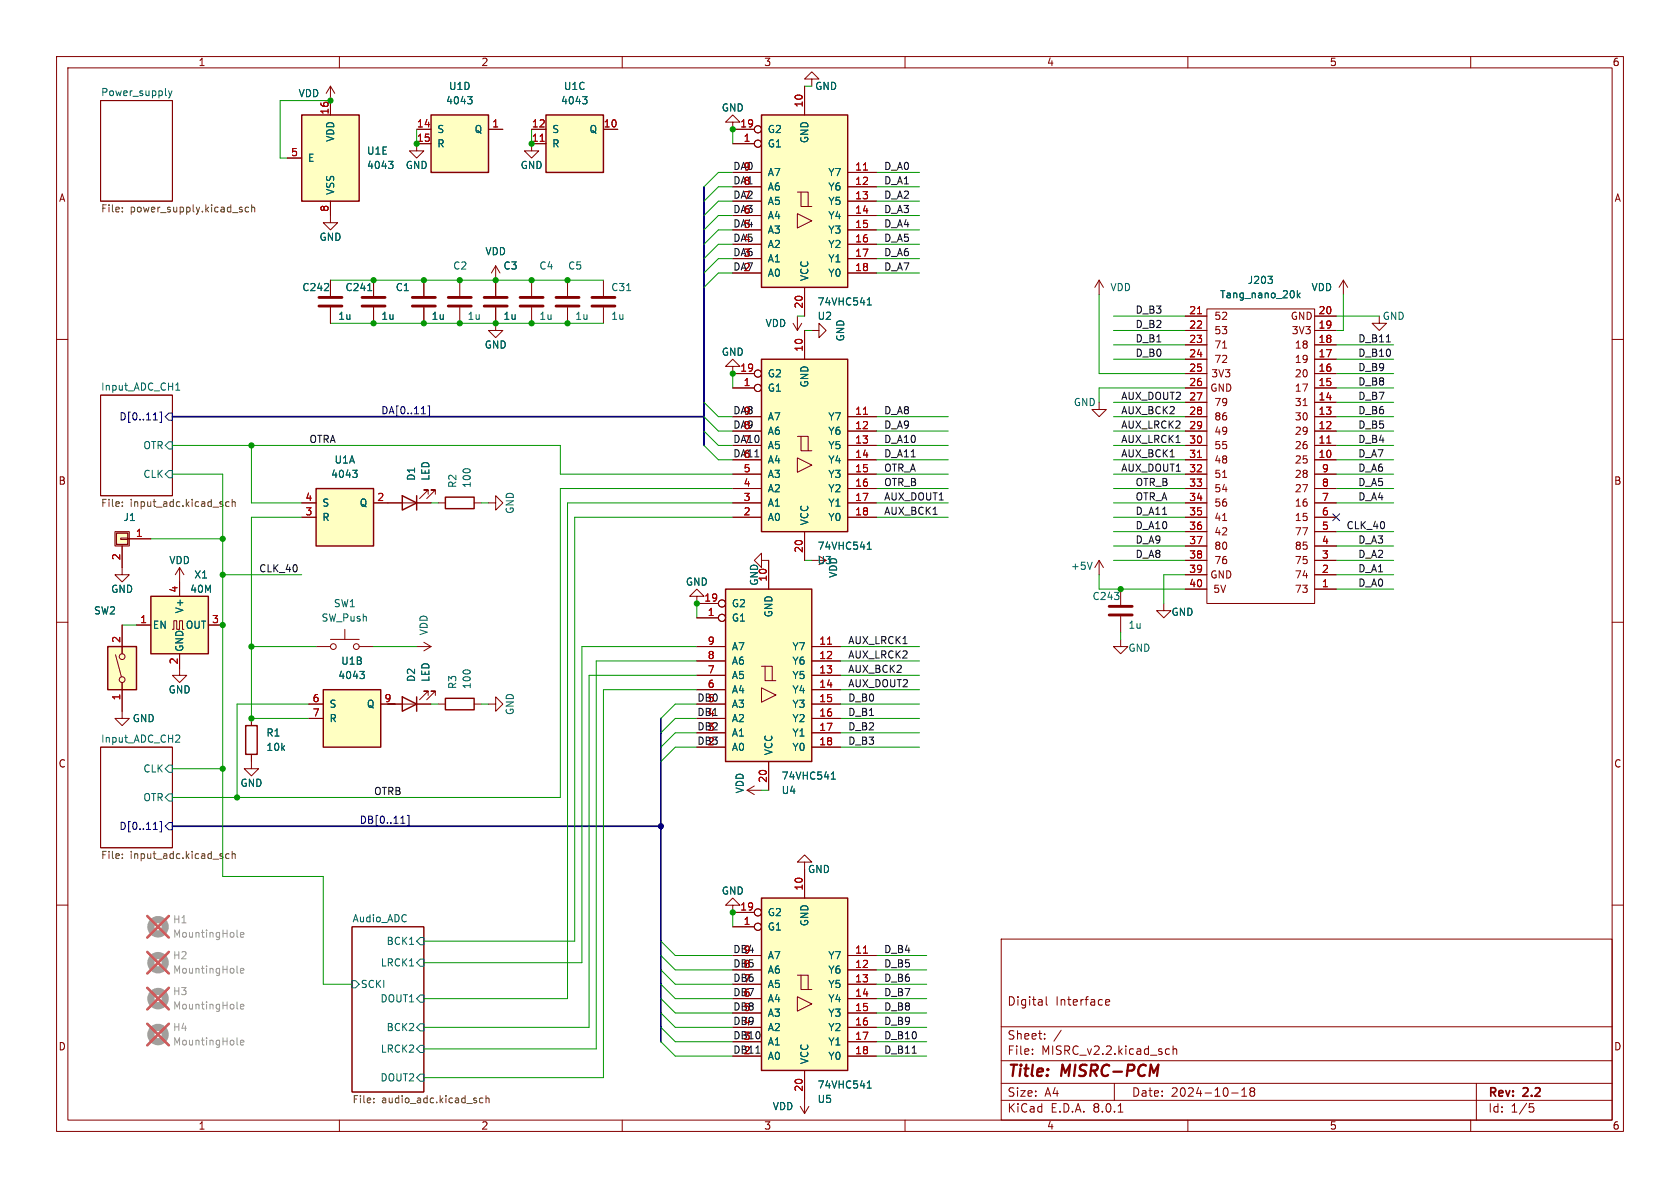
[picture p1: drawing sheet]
<svg xmlns="http://www.w3.org/2000/svg" width="297mm" height="210mm" viewBox="0 0 297 210" stroke-linecap="round" stroke-linejoin="round" font-family="sans-serif">
<g fill="none" stroke="#840000" stroke-width=".18">
<path d="M10 10h277v190h-277zM12 12h273v186h-273zM17.8 17.8h12.7v17.8h-12.7zM60 10v2M110 10v2M143.5 14h-1.3l1.3-1.3 1.3 1.3h-1.3v1.2M160 10v2M210 10v2M260 10v2M10 60h2M74.9 49.5v2.8M74.9 54.4v2.8"/>
<path d="M81.3 49.5v2.8M81.3 54.4v2.8M94 49.5v2.8M94 54.4v2.8M100.3 49.5v2.8M100.3 54.4v2.8M106.7 49.5v2.8M106.7 54.4v2.8M285 60h2M17.8 69.9h12.7v17.7h-12.7zM10 110h2M285 110h2"/>
<path d="M17.8 132.1h12.7v17.8h-12.7zM10 160h2M285 160h2M62.2 163.8h12.7v29.2h-12.7zM177 166h108v32h-108zM185 176.2v1.3l.2 .2M195.5 177.2l.7-.1-.1-.3-.4-.1-.2 .2v.7h.6M60 198v2M110 198v2M160 198v2M177 194.5h108M177 191.5h108"/>
<path d="M177 187.5h108M177 181.5h108M182.5 186.3v.1M182.5 185.5v.1M184.7 183.6v.1M184.7 182.8v.1M187.6 182.1l-1.3 2M197 191.5v3M197.7 196.6h.8M206.3 185.4l.4 .1M206.7 186.3l-.4 .1M207.4 185.5l.2-.1 .4 .1v.9"/>
<path d="M207.4 184.9v1.5M210 198v2M217.7 193.2h1.2M219.5 193.8h.9M219.5 192.7l.5-.4v1.5M221.2 192.9l-.2 .3v.3l.2 .3 .5-.1 .1-.2-.1-.4-.2-.2M221.2 192.9l-.2-.2 .2-.4 .5 .1 .1 .2-.3 .3M221.2 192.9h.3M260 198v2M261 191.5v6.5M270.4 195.1h.7M270.5 195.7h.4l.3 .3-.2 .5-.5 .1"/>
</g>
<g fill="none" stroke="#006464" stroke-width=".18">
<path d="M29.8 16.1l.3 .8M30.1 16.9l-.3 .4M30.4 16.1l-.3 .8M110.8 51.4h.7M29.8 78.1h.7v1.3h-.7l-.6-.7zM31.1 69h.7M31.2 68l.2-.3v1.3M29.2 83.8l.6-.6h.7v1.3h-.7zM29.8 135.3h.7v1.2h-.7l-.6-.6zM31.2 129.9l.5 .1 .1 .3-.8 .9h.8M29.8 140.3h.7v1.3h-.7l-.6-.6zM62.2 173.4h.7l.6 .6-.6 .6h-.7z"/>
<path d="M74.3 165.7h.6v1.3h-.6l-.6-.6zM74.3 169.5h.6v1.3h-.6l-.6-.6zM74.3 175.9h.6v1.3h-.6l-.6-.7zM74.3 181h.6v1.2h-.6l-.6-.6zM74.3 184.8h.6v1.3h-.6l-.6-.7zM74.3 189.9h.6v1.2h-.6l-.6-.6z"/>
</g>
<g fill="none" stroke="#725600" stroke-width=".18">
<path d="M21.6 37.3v.2M21.6 36.7v.1M42.7 37l.2 .2-.2 .3M42.7 36.6l.1 .1M43.9 36.7l-.3-.1-.3 .3 .2 .5h.4M44.5 36.7l.2-.1 .3 .1v.8M44.5 36.2v1.3M21.6 88.8v.1M21.6 89.4v.1M40.5 88.8l-.4-.1-.2 .2 .1 .6h.5M41 88.3v1.2M41 88.8l.2-.1 .3 .1 .1 .7"/>
<path d="M21.6 151v.1M21.6 151.6v.2M40.5 151l-.4-.1-.2 .3 .1 .5h.5M41 151l.2-.1 .3 .1 .1 .8M41 150.5v1.3M66.1 194.8v.1M66.1 194.2v.1M85.4 194.2l-.4-.1-.2 .2 .1 .6h.5M85.9 194.2l.2-.1 .3 .1 .1 .7M85.9 193.7v1.2"/>
</g>
<path d="M27.1 74.2h.7M28.3 72.8h.3v1.9h-.3M29.8 73h.7v1.3h-.7l-.6-.6zM27.1 146.6h.7M28.3 145.2h.3v1.9h-.3M29.8 145.4h.7v1.3h-.7l-.6-.6z" fill="none" stroke="#000084" stroke-width=".18"/>
<path d="M72.9 54.1h4.1M72.9 52.6h4.1M79.2 54.1h4.1M79.2 52.6h4.1M91.9 54.1h4.1M91.9 52.6h4.1M98.3 54.1h4.1M98.3 52.6h4.1M104.6 54.1h4.1M104.6 52.6h4.1" fill="none" stroke="#840000" stroke-width=".51"/>
<path d="M96.5 20.3h10.2v10.2h-10.2z" fill="#ffffc2"/>
<path d="M96.5 20.3h10.2v10.2h-10.2z" fill="none" stroke="#840000" stroke-width=".25"/>
<g fill="none" stroke="#840000" stroke-width=".18">
<path d="M58.4 15.2l-.7 1.3M58.4 15.2v2.6M58.4 15.2l.8 1.3M94 22.9h2.5M96.5 25.4h-2.5v1.3h1.2l-1.2 1.2-1.3-1.2h1.3M106.7 22.9h2.5M87.6 47v5.3M87.6 54.4v2.8M87.6 47l-.7 1.3M87.6 47l.8 1.3M129.5 64.8h-1.2l1.2-1.3 1.3 1.3h-1.3v1.2M198.1 113v1.3h-1.3l1.3 1.3 1.3-1.3h-1.3"/>
<path d="M205.7 106.7v1.3h-1.2l1.2 1.2 1.3-1.2h-1.3M142.2 152.4h-1.2l1.2-1.3 1.3 1.3h-1.3v1.3"/>
</g>
<path d="M95.5 25h.7" fill="none" stroke="#a90000" stroke-width=".18"/>
<path d="M103 17.1h.8l-.4 .5M103.5 17.6l.3 .2v.3l-.3 .3" fill="none" stroke="#006464" stroke-width=".18"/>
<path d="M85.6 54.1h4.1M85.6 52.6h4.1" fill="none" stroke="#840000" stroke-width=".51"/>
<path d="M76.2 20.3h10.2v10.2h-10.2z" fill="#ffffc2"/>
<path d="M76.2 20.3h10.2v10.2h-10.2z" fill="none" stroke="#840000" stroke-width=".25"/>
<path d="M73.7 22.9h2.5M73.7 25.4h2.5M86.4 22.9h2.5M134.6 99.1v1.2l-1.3-1.2 1.3-1.3v1.3h1.3" fill="none" stroke="#840000" stroke-width=".18"/>
<path d="M82.7 17.1h.8l-.5 .5M83.2 17.6l.3 .2v.3l-.3 .3" fill="none" stroke="#006464" stroke-width=".18"/>
<path d="M128.3 104.1h15.2v30.5h-15.2z" fill="#ffffc2"/>
<g fill="none" stroke="#840000" stroke-width=".18">
<path d="M58.4 38.1v1.3h1.3l-1.3 1.2-1.3-1.2h1.3M73.7 25.4v1.3h1.2l-1.2 1.2-1.3-1.2h1.3M58.4 49.5v2.8M58.4 54.4v2.8M66 49.5v2.8M66 54.4v2.8M135.9 99.1v5M143.5 99.1h2.5M123.2 105.4h-1.3l1.3-1.3 1.3 1.3h-1.3v1.3h3.8M123.2 109.2h3.8M123.2 114.3h5.1M123.2 116.8h5.1"/>
<path d="M123.2 119.4h5.1M134.6 117.8h1.9v2.5h.7M135.3 117.8v2.5h1.2M143.5 114.3h5.1M143.5 116.8h5.1M143.5 119.4h5.1M123.2 121.9h5.1M123.2 124.5h5.1M123.2 127h5.1M123.2 129.5h5.1M123.2 132.1h5.1M134.6 121.6l2.6 1.3-2.6 1.2z"/>
<path d="M135.9 134.6v5.1M143.5 121.9h5.1M143.5 124.5h5.1M143.5 127h5.1M143.5 129.5h5.1M143.5 132.1h5.1"/>
<circle cx="127.6" cy="106.7" r=".63"/>
<circle cx="127.6" cy="109.2" r=".63"/>
</g>
<path d="M128.3 104.1h15.2v30.5h-15.2z" fill="none" stroke="#840000" stroke-width=".25"/>
<path d="M146.3 113.9h.7" fill="none" stroke="#a90000" stroke-width=".18"/>
<path d="M65 51.4h.7M147 137.7h.7M147 136.8l.3-.3v1.2" fill="none" stroke="#006464" stroke-width=".18"/>
<path d="M56.4 54.1h4.1M56.4 52.6h4.1M64 54.1h4.1M64 52.6h4.1" fill="none" stroke="#840000" stroke-width=".51"/>
<path d="M53.3 20.3h10.2v15.3h-10.2z" fill="#ffffc2"/>
<path d="M53.3 20.3h10.2v15.3h-10.2zM71.1 87.6l2.6 1.3-2.6 1.3zM73.7 87.6v2.6M78.7 87.9h5.1v2h-5.1z" fill="none" stroke="#840000" stroke-width=".25"/>
<g fill="none" stroke="#840000" stroke-width=".18">
<path d="M58.4 17.8v2.5M50.8 27.9h2.5M58.4 35.6v2.5M209.5 58.4h3.9M209.5 55.9h3.9M213.4 54.6h19v52.1h-19zM232.4 58.4h3.8M232.4 55.9h3.8M209.5 78.7h3.9M209.5 76.2h3.9M209.5 73.7h3.9M209.5 71.1h3.9"/>
<path d="M209.5 68.6h3.9M209.5 66h3.9M209.5 63.5h3.9M209.5 61h3.9M216.1 61.5h.8M230.4 71.7h.7M232.4 78.7h3.8M232.4 76.2h3.8M232.4 73.7h3.8M232.4 71.1h3.8M232.4 68.6h3.8M232.4 66h3.8"/>
<path d="M232.4 63.5h3.8M232.4 61h3.8M68.6 88.9h7.6M75.7 87.4v-.8h-.8h.8l-1.5 1.5M77 87.4v-.8h-.8h.8l-1.6 1.5M77.5 88.9h1.2M83.8 88.9h1.3M86.4 88.9h1.2v-1.3l1.3 1.3-1.3 1.3v-1.3M209.5 81.3h3.9M209.5 99.1h3.9M209.5 83.8h3.9M209.5 86.4h3.9"/>
<path d="M209.5 88.9h3.9M209.5 91.4h3.9M209.5 94h3.9M209.5 96.5h3.9M216.1 92h.8M216.1 84.4h.8M232.4 81.3h3.8M232.4 99.1h3.8M232.4 83.8h3.8M232.4 86.4h3.8M232.4 88.9h3.8M232.4 91.4h3.8"/>
<path d="M232.4 94h3.8M232.4 96.5h3.8M73.7 114.3h2.5M74.9 113.5l1.3 .8M76.2 114.3l-1.3 .8M209.5 104.1h3.9M209.5 101.6h3.9M232.4 104.1h3.8M232.4 101.6h3.8M132.1 139.7h2.5M132.1 139.7l1.2 .8M133.3 138.9l-1.2 .8"/>
<path d="M129.5 160h-1.2l1.2-1.2 1.3 1.2h-1.3v1.3M141.5 195.6l.7 1.3M142.2 194.3v2.6M143 195.6l-.8 1.3"/>
</g>
<path d="M68.7 28.5h.8l-.4 .5M69.2 29l.3 .2v.3l-.3 .3M224.2 48.8h.7l-.4 .5M224.8 49.4l.1 .2-.1 .4M229.4 51.4v1.2M229.5 52.2l.3 .4M229.8 51.8l-.4 .5" fill="none" stroke="#006464" stroke-width=".18"/>
<path d="M211.7 55.5h.7M234.6 78.3h.7M211.7 80.9h.7" fill="none" stroke="#a90000" stroke-width=".18"/>
<g fill="none" stroke="#a1a1a1" stroke-width="1.3">
<circle cx="27.9" cy="170.2" r="1.27"/>
<circle cx="27.9" cy="182.9" r="1.27"/>
</g>
<path d="M41.9 171.8l.2 .2M42.5 171.6l.6-.1-.1-.3h-.3l-.2 .2 .1 .6h.4M41.9 184.5l.2 .2M42.5 184.3l.6-.1-.1-.3h-.3l-.2 .2 .1 .6h.4" fill="none" stroke="#989898" stroke-width=".18"/>
<path d="M26 168.3l3.8 3.8M29.8 168.3l-3.8 3.8M26 181l3.8 3.8M29.8 181l-3.8 3.8" fill="none" stroke="#e75356" stroke-width=".46"/>
<path d="M134.6 158.8h15.3v30.4h-15.3z" fill="#ffffc2"/>
<g fill="none" stroke="#840000" stroke-width=".18">
<path d="M21.6 125.7v1.3h1.3l-1.3 1.3-1.3-1.3h1.3M44.4 133.4v2.5h1.3l-1.3 1.3-1.2-1.3h1.2M44.4 127v1.3M142.2 153.7v5.1M129.5 163.8h3.8M129.5 168.9h5.1M129.5 171.5h5.1M129.5 174h5.1M129.5 176.5h5.1M129.5 179.1h5.1M129.5 161.3h3.8M141 172.4h1.9v2.5h.6"/>
<path d="M141 176.2l2.5 1.3-2.5 1.2zM141.6 172.4v2.5h1.3M149.9 168.9h5M149.9 171.5h5M149.9 174h5M149.9 176.5h5M149.9 179.1h5M129.5 181.6h5.1M129.5 184.2h5.1M129.5 186.7h5.1M142.2 189.2v5.1M149.9 181.6h5"/>
<path d="M149.9 184.2h5M149.9 186.7h5"/>
<circle cx="134" cy="161.3" r=".63"/>
<circle cx="134" cy="163.8" r=".63"/>
</g>
<path d="M43.4 128.3h2.1v5.1h-2.1zM134.6 158.8h15.3v30.4h-15.3z" fill="none" stroke="#840000" stroke-width=".25"/>
<path d="M152.6 168.5h.8" fill="none" stroke="#a90000" stroke-width=".18"/>
<path d="M153.3 192.3h.7M153.3 191.4l.4-.3v1.2" fill="none" stroke="#006464" stroke-width=".18"/>
<path d="M134.6 63.5h15.3v30.5h-15.3z" fill="#ffffc2"/>
<g fill="none" stroke="#840000" stroke-width=".18">
<path d="M142.2 58.4v5.1M243.8 55.9v1.3h1.3l-1.3 1.2-1.2-1.2h1.2M129.5 68.6h3.8M129.5 73.7h5.1M129.5 76.2h5.1M129.5 78.7h5.1M129.5 66h3.8M141 77.1h1.9v2.6h.6M141.6 77.1v2.6h1.3M149.9 73.7h5M149.9 76.2h5M149.9 78.7h5"/>
<path d="M129.5 81.3h5.1M129.5 83.8h5.1M129.5 86.4h5.1M129.5 88.9h5.1M129.5 91.4h5.1M141 80.9l2.5 1.3-2.5 1.3zM142.2 94v5.1M149.9 81.3h5M149.9 83.8h5M149.9 86.4h5M149.9 88.9h5M149.9 91.4h5"/>
<circle cx="134" cy="68.6" r=".63"/>
<circle cx="134" cy="66" r=".63"/>
</g>
<path d="M134.6 63.5h15.3v30.5h-15.3z" fill="none" stroke="#840000" stroke-width=".25"/>
<path d="M152.6 73.2h.8" fill="none" stroke="#a90000" stroke-width=".18"/>
<path d="M153.3 97.1h.7M153.3 96.2l.4-.4v1.3" fill="none" stroke="#006464" stroke-width=".18"/>
<path d="M20.6 94.2h2v2.1h-2z" fill="#ffffc2"/>
<path d="M20.3 94h2.6v2.5h-2.6zM21.3 95.1h1.3v.3h-1.3zM21.6 96.5v3.8M22.6 95.3h4.1" fill="none" stroke="#840000" stroke-width=".18"/>
<path d="M20.6 94.2h2v2.1h-2z" fill="none" stroke="#840000" stroke-width=".25"/>
<path d="M134.6 20.3h15.3v30.5h-15.3z" fill="#ffffc2"/>
<g fill="none" stroke="#840000" stroke-width=".18">
<path d="M142.2 15.2v5.1M129.5 25.4h3.8M129.5 30.5h5.1M129.5 33h5.1M129.5 35.6h5.1M129.5 38.1h5.1M129.5 22.9h3.8M141 34h1.9v2.5h.6M141 37.8l2.5 1.2-2.5 1.3zM141.6 34v2.5h1.3M149.9 30.5h5M149.9 33h5"/>
<path d="M149.9 35.6h5M149.9 38.1h5M129.5 40.6h5.1M129.5 43.2h5.1M129.5 45.7h5.1M129.5 48.3h5.1M142.2 50.8v5.1M149.9 40.6h5M149.9 43.2h5M149.9 45.7h5M149.9 48.3h5"/>
<circle cx="134" cy="22.9" r=".63"/>
<circle cx="134" cy="25.4" r=".63"/>
</g>
<path d="M134.6 20.3h15.3v30.5h-15.3z" fill="none" stroke="#840000" stroke-width=".25"/>
<path d="M152.6 30.1h.8" fill="none" stroke="#a90000" stroke-width=".18"/>
<path d="M153.3 53.9h.7M153.3 53l.4-.4v1.3" fill="none" stroke="#006464" stroke-width=".18"/>
<path d="M57.1 121.9h10.2v10.2h-10.2z" fill="#ffffc2"/>
<path d="M57.1 121.9h10.2v10.2h-10.2z" fill="none" stroke="#840000" stroke-width=".25"/>
<g fill="none" stroke="#840000" stroke-width=".18">
<path d="M140.2 57.2l.8 1.2M141 55.9v2.5M141.7 57.2l-.7 1.2M55.9 114.3h2.5M58.4 113h5.1M61 111.3v1.7M63.5 114.3h2.5M54.6 124.5h2.5M54.6 127h2.5M67.3 124.5h2.5"/>
<circle cx="58.9" cy="114.3" r=".51"/>
<circle cx="63" cy="114.3" r=".51"/>
</g>
<path d="M63.6 118.7h.8l-.4 .5M64.2 119.2l.2 .2v.3l-.2 .3" fill="none" stroke="#006464" stroke-width=".18"/>
<path d="M26.7 105.4h10.1v10.2h-10.1z" fill="#ffffc2"/>
<path d="M26.7 105.4h10.1v10.2h-10.1z" fill="none" stroke="#840000" stroke-width=".25"/>
<path d="M21.6 100.3v1.3h1.3l-1.3 1.3-1.3-1.3h1.3M24.1 110.5h2.6M30.5 111.3h.2v-1.6h.5v1.6h.5v-1.6h.6v1.6h.2M31.7 115.6v3.8h1.3l-1.3 1.3-1.2-1.3h1.2M31.7 100.3v5.1M31.7 100.3l-.7 1.3M31.7 100.3l.8 1.3M36.8 110.5h2.6" fill="none" stroke="#840000" stroke-width=".18"/>
<path d="M19 114.3h5.1v7.6h-5.1z" fill="#ffffc2"/>
<g fill="none" stroke="#840000" stroke-width=".18">
<path d="M129.5 21.6h-1.2l1.2-1.3 1.3 1.3h-1.3v1.3M194.3 49.5l.8 1.3M194.3 49.5v2.6M194.3 49.5l-.8 1.3M20.4 115.7l1.1 3.9M21.6 110.5v5.1M21.6 120.7v5"/>
<circle cx="21.6" cy="116.1" r=".51"/>
<circle cx="21.6" cy="120.1" r=".51"/>
</g>
<path d="M19 114.3h5.1v7.6h-5.1z" fill="none" stroke="#840000" stroke-width=".25"/>
<path d="M55.9 86.4h10.1v10.1h-10.1z" fill="#ffffc2"/>
<path d="M55.9 86.4h10.1v10.1h-10.1zM71.1 123.2l2.6 1.3-2.6 1.2zM73.7 123.2v2.5M78.7 123.4h5.1v2.1h-5.1z" fill="none" stroke="#840000" stroke-width=".25"/>
<g fill="none" stroke="#840000" stroke-width=".18">
<path d="M58.4 17.8v2.5M142.2 15.2v5.1M50.8 27.9h2.5M58.4 35.6v2.5M73.7 22.9h2.5M73.7 25.4h2.5M86.4 22.9h2.5M94 22.9h2.5M94 25.4h2.5M106.7 22.9h2.5M129.5 22.9h3.8M129.5 25.4h3.8"/>
<path d="M129.5 30.5h5.1M129.5 33h5.1M129.5 35.6h5.1M129.5 38.1h5.1M149.9 30.5h5M149.9 33h5M149.9 35.6h5M149.9 38.1h5M58.4 49.5v2.8M58.4 54.4v2.8M66 49.5v2.8M66 54.4v2.8"/>
<path d="M74.9 49.5v2.8M74.9 54.4v2.8M87.6 54.4v4h1.3l-1.3 1.3-1.2-1.3h1.2M87.6 49.5v2.8M129.5 40.6h5.1M129.5 43.2h5.1M129.5 45.7h5.1M129.5 48.3h5.1M142.2 50.8v5.1M142.2 58.4v5.1M143.5 58.4h1.3v1.3l1.2-1.3-1.2-1.2v1.2M149.9 40.6h5"/>
<path d="M149.9 43.2h5M149.9 45.7h5M149.9 48.3h5M209.5 58.4h3.9M209.5 55.9h3.9M232.4 58.4h3.8M232.4 55.9h3.8M237.5 49.5l-.8 1.3M237.5 49.5v2.6M237.5 49.5l.8 1.3M129.5 78.7h5.1M129.5 76.2h5.1"/>
<path d="M129.5 73.7h5.1M129.5 68.6h3.8M129.5 66h3.8M149.9 78.7h5M149.9 76.2h5M149.9 73.7h5M194.3 71.1v1.3h-1.3l1.3 1.3 1.3-1.3h-1.3M209.5 78.7h3.9M209.5 76.2h3.9M209.5 73.7h3.9M209.5 71.1h3.9M209.5 68.6h3.9"/>
<path d="M209.5 66h3.9M209.5 63.5h3.9M209.5 61h3.9M232.4 78.7h3.8M232.4 76.2h3.8M232.4 73.7h3.8M232.4 71.1h3.8M232.4 68.6h3.8M232.4 66h3.8M232.4 63.5h3.8M232.4 61h3.8M21.6 96.5v3.8"/>
<path d="M22.6 95.3h4.1M53.3 88.9h2.6M53.3 91.4h2.6M66 88.9h5.1M73.7 88.9h2.5M129.5 88.9h5.1M129.5 91.4h5.1M129.5 81.3h5.1M129.5 83.8h5.1M129.5 86.4h5.1M135.9 99.1v5M142.2 94v5.1"/>
<path d="M149.9 88.9h5M149.9 91.4h5M149.9 81.3h5M149.9 83.8h5M149.9 86.4h5M194.3 99.1l-.8 1.2M194.3 99.1v2.5M194.3 99.1l.8 1.2M209.5 88.9h3.9M209.5 91.4h3.9M209.5 81.3h3.9M209.5 99.1h3.9"/>
<path d="M209.5 83.8h3.9M209.5 86.4h3.9M209.5 94h3.9M209.5 96.5h3.9M232.4 88.9h3.8M232.4 91.4h3.8M232.4 81.3h3.8M232.4 99.1h3.8M232.4 83.8h3.8M232.4 86.4h3.8M232.4 94h3.8M232.4 96.5h3.8"/>
<path d="M21.6 110.5v5.1M24.1 110.5h2.6M31.7 102.9v2.5M31.7 115.6v2.5M36.8 110.5h2.6M123.2 109.2h3.8M123.2 114.3h5.1M123.2 116.8h5.1M123.2 119.4h5.1M123.2 106.7h3.8M143.5 114.3h5.1M143.5 116.8h5.1"/>
<path d="M143.5 119.4h5.1M198.1 104.1v2.8M198.1 109v2.8M209.5 104.1h3.9M209.5 101.6h3.9M232.4 104.1h3.8M232.4 101.6h3.8M21.6 120.7v5M44.4 127v1.3M44.4 133.4v1.2M54.6 124.5h2.5M54.6 127h2.5"/>
<path d="M67.3 124.5h8.9M75.7 122.9v-.7h-.8h.8l-1.5 1.5M77 122.9v-.7h-.8h.8l-1.6 1.5M77.5 124.5h1.2M83.8 124.5h1.3M86.4 124.5h1.2v-1.3l1.3 1.3-1.3 1.2v-1.2M123.2 124.5h5.1M123.2 127h5.1M123.2 121.9h5.1M123.2 129.5h5.1M123.2 132.1h5.1M135.9 134.6v5.1"/>
<path d="M143.5 124.5h5.1M143.5 127h5.1M143.5 121.9h5.1M143.5 129.5h5.1M143.5 132.1h5.1M142.2 153.7v5.1M129.5 163.8h3.8M129.5 168.9h5.1M129.5 171.5h5.1M129.5 174h5.1M129.5 176.5h5.1M129.5 179.1h5.1"/>
<path d="M129.5 161.3h3.8M149.9 168.9h5M149.9 171.5h5M149.9 174h5M149.9 176.5h5M149.9 179.1h5M129.5 181.6h5.1M129.5 184.2h5.1M129.5 186.7h5.1M142.2 189.2v5.1M149.9 181.6h5M149.9 184.2h5"/>
<path d="M149.9 186.7h5"/>
<circle cx="134" cy="22.9" r=".63"/>
<circle cx="134" cy="25.4" r=".63"/>
<circle cx="134" cy="68.6" r=".63"/>
<circle cx="134" cy="66" r=".63"/>
<circle cx="127.6" cy="106.7" r=".63"/>
<circle cx="127.6" cy="109.2" r=".63"/>
<circle cx="134" cy="161.3" r=".63"/>
<circle cx="134" cy="163.8" r=".63"/>
</g>
<g fill="none" stroke="#006464" stroke-width=".18">
<path d="M82.7 17.1h.8l-.5 .5M83.2 17.6l.3 .2v.3l-.3 .3M103 17.1h.8l-.4 .5M103.5 17.6l.3 .2v.3l-.3 .3M68.7 28.5h.8l-.4 .5M69.2 29l.3 .2v.3l-.3 .3M65 51.4h.7M153.3 53l.4-.4v1.3M153.3 53.9h.7M224.2 48.8h.7l-.4 .5M224.8 49.4l.1 .2-.1 .4M229.4 51.4v1.2"/>
<path d="M229.5 52.2l.3 .4M229.8 51.8l-.4 .5M62.4 83.1h.7l-.4 .5M62.9 83.6l.2 .3v.3l-.2 .2M153.3 96.2l.4-.4v1.3M153.3 97.1h.7M193.1 99.4l-.4 1.3M63.6 118.7h.8l-.4 .5M64.2 119.2l.2 .2v.3l-.2 .3M147 137.7h.7M147 136.8l.3-.3v1.2M153.3 192.3h.7"/>
<path d="M153.3 191.4l.4-.3v1.2"/>
</g>
<g fill="none" stroke="#a1a1a1" stroke-width="1.3">
<circle cx="27.9" cy="163.8" r="1.27"/>
<circle cx="27.9" cy="176.5" r="1.27"/>
</g>
<path d="M41.9 165.5l.2 .2M41.9 178.2l.2 .2M42.5 165.3l.6-.2-.1-.2-.3-.1-.2 .2 .1 .6h.4M42.5 178l.6-.2-.1-.2-.3-.1-.2 .2 .1 .6h.4" fill="none" stroke="#989898" stroke-width=".18"/>
<path d="M26 161.9l3.8 3.8M26 174.6l3.8 3.8M29.8 161.9l-3.8 3.8M29.8 174.6l-3.8 3.8" fill="none" stroke="#e75356" stroke-width=".46"/>
<path d="M196.1 108.7h4.1M196.1 107.2h4.1" fill="none" stroke="#840000" stroke-width=".51"/>
<path d="M245.1 60.4h.7M133.6 186.2h.8M161.3 186.2h.7" fill="none" stroke="#0f0f0f" stroke-width=".18"/>
<path d="M74.5 73.1h.7M75.6 71.8h.3v1.8h-.3M235.6 90.8l1.2 1.2M236.8 90.8l-1.2 1.2M70.9 145.5h.7M72 144.1h.3v1.9h-.3" fill="none" stroke="#000084" stroke-width=".18"/>
<path d="M124.5 33v45.7M30.5 73.7h94M116.8 127v57.2M30.5 146.1h86.3" fill="none" stroke="#000084" stroke-width=".3"/>
<g fill="none" stroke="#009600" stroke-width=".18">
<path d="M58.4 17.8h-8.9v10.1h1.3M142.2 15.2h1.3M73.7 22.9v2.5M94 22.9v2.5M129.5 30.5h-2.5l-2.5 2.5M129.5 35.6h-2.5l-2.5 2.5M129.5 22.9v2.5M129.5 38.1h-2.5l-2.5 2.5M129.5 33h-2.5l-2.5 2.6M154.9 30.5h7.7M154.9 35.6h7.7M154.9 38.1h7.7"/>
<path d="M154.9 33h7.7M58.4 49.5h48.3M58.4 57.2h48.3M129.5 40.6h-2.5l-2.5 2.6M129.5 43.2h-2.5l-2.5 2.5M129.5 45.7h-2.5l-2.5 2.6M129.5 48.3h-2.5l-2.5 2.5M141 55.9h1.2M142.2 58.4h1.3M154.9 40.6h7.7M154.9 43.2h7.7M154.9 45.7h7.7"/>
<path d="M154.9 48.3h7.7M194.3 52.1v13.9h15.2M196.8 55.9h12.7M196.8 58.4h12.7M236.2 55.9h7.6M237.5 52.1v6.3h-1.3M30.5 78.7h68.6v5.1h30.4M44.4 78.7v10.2h8.9M124.5 78.7l2.5 2.6h2.5M124.5 71.1l2.5 2.6h2.5M124.5 73.7l2.5 2.5h2.5M124.5 76.2l2.5 2.5h2.5"/>
<path d="M129.5 66v2.6M154.9 73.7h12.7M154.9 76.2h12.7M154.9 78.7h12.7M196.8 71.1h12.7M196.8 73.7h12.7M196.8 76.2h12.7M196.8 61h12.7M196.8 78.7h12.7M196.8 63.5h12.7M209.5 68.6h-15.2v2.5M236.2 71.1h10.2"/>
<path d="M236.2 68.6h10.2M236.2 73.7h10.2M236.2 76.2h10.2M236.2 61h10.2M236.2 78.7h10.2M236.2 63.5h10.2M236.2 66h10.2M26.7 95.3h12.7M30.5 83.8h8.9v71.1h17.7v19.1h5.1M53.3 91.4h-8.9v35.6h10.2M76.2 88.9h1.3M85.1 88.9h1.3"/>
<path d="M129.5 86.4h-30.4v54.6h-68.6M129.5 88.9h-29.2v87.6h-25.4M129.5 91.4h-27.9v75h-26.7M142.2 99.1h1.3M154.9 81.3h12.7M154.9 88.9h12.7M154.9 83.8h12.7M154.9 86.4h12.7M154.9 91.4h12.7M196.8 81.3h12.7M196.8 88.9h12.7M196.8 83.8h12.7"/>
<path d="M196.8 86.4h12.7M196.8 99.1h12.7M196.8 91.4h12.7M196.8 94h12.7M196.8 96.5h12.7M236.2 81.3h10.2M236.2 88.9h10.2M236.2 83.8h10.2M236.2 86.4h10.2M236.2 99.1h10.2M236.2 94h10.2M236.2 96.5h10.2"/>
<path d="M21.6 110.5h2.5M39.4 101.6h13.9M44.4 114.3h11.5M66 114.3h7.7M123.2 116.8h-17.8v68.6h-30.5M123.2 114.3h-20.3v55.9h-28M123.2 119.4h-19.1v62.2h-29.2M123.2 106.7v2.5M148.6 114.3h14M148.6 119.4h14M148.6 116.8h14M194.3 101.6v2.5h15.2"/>
<path d="M198.1 111.8v1.2M209.5 101.6h-3.8v5.1M236.2 104.1h10.2M236.2 101.6h10.2M30.5 135.9h8.9M54.6 124.5h-12.7v16.5M68.6 124.5h1.2M76.2 124.5h1.3M85.1 124.5h1.3M123.2 124.5h-3.8l-2.6 2.5M123.2 121.9h-16.5v68.6h-31.8M123.2 127h-3.8l-2.6 2.5"/>
<path d="M123.2 129.5h-3.8l-2.6 2.6M123.2 132.1h-3.8l-2.6 2.5M134.6 139.7h1.3M148.6 124.5h14M148.6 121.9h14M148.6 127h14M148.6 129.5h14M148.6 132.1h14M116.8 171.5l2.6 2.5h10.1M116.8 174l2.6 2.5h10.1M116.8 179.1l2.6 2.5h10.1M116.8 176.5l2.6 2.6h10.1"/>
<path d="M116.8 166.4l2.6 2.5h10.1M116.8 168.9l2.6 2.6h10.1M129.5 161.3v2.5M154.9 174h8.9M154.9 176.5h8.9M154.9 179.1h8.9M154.9 168.9h8.9M154.9 171.5h8.9M116.8 181.6l2.6 2.6h10.1M116.8 184.2l2.6 2.5h10.1M154.9 181.6h8.9M154.9 184.2h8.9"/>
<path d="M154.9 186.7h8.9"/>
</g>
<path d="M95.5 25h.7M152.6 30.1h.8M211.7 55.5h.7M152.6 73.2h.8M234.6 78.3h.7M211.7 80.9h.7M146.3 113.9h.7M152.6 168.5h.8" fill="none" stroke="#a90000" stroke-width=".18"/>
<g fill="#009600" stroke="#009600" stroke-width=".18">
<circle cx="74.9" cy="49.5" r=".46"/>
<circle cx="81.3" cy="49.5" r=".46"/>
<circle cx="100.3" cy="49.5" r=".46"/>
<circle cx="58.4" cy="17.8" r=".46"/>
<circle cx="94" cy="49.5" r=".46"/>
<circle cx="94" cy="25.4" r=".46"/>
<circle cx="66" cy="49.5" r=".46"/>
<circle cx="73.7" cy="25.4" r=".46"/>
<circle cx="87.6" cy="49.5" r=".46"/>
<circle cx="44.4" cy="127" r=".46"/>
<circle cx="39.4" cy="135.9" r=".46"/>
<circle cx="41.9" cy="141" r=".46"/>
<circle cx="39.4" cy="110.5" r=".46"/>
<circle cx="44.4" cy="114.3" r=".46"/>
<circle cx="39.4" cy="95.3" r=".46"/>
<circle cx="39.4" cy="101.6" r=".46"/>
<circle cx="100.3" cy="57.2" r=".46"/>
<circle cx="94" cy="57.2" r=".46"/>
<circle cx="44.4" cy="78.7" r=".46"/>
<circle cx="87.6" cy="57.2" r=".46"/>
<circle cx="74.9" cy="57.2" r=".46"/>
<circle cx="66" cy="57.2" r=".46"/>
<circle cx="81.3" cy="57.2" r=".46"/>
<circle cx="129.5" cy="22.9" r=".46"/>
<circle cx="129.5" cy="161.3" r=".46"/>
<circle cx="198.1" cy="104.1" r=".46"/>
<circle cx="123.2" cy="106.7" r=".46"/>
<circle cx="129.5" cy="66" r=".46"/>
</g>
<circle cx="116.8" cy="146.1" r=".46" fill="#000084" stroke="#000084" stroke-width=".18"/>
<g font-size="2.8" fill="#840000">
<text x="178" y="190.9">Title:</text>
<text x="187.7" y="190.9">MISRC-PCM</text>
</g>
<g font-size="2.1" fill="#840000">
<text x="178" y="178">Digital</text>
<text x="186.6" y="178">Interface</text>
<text x="178" y="184">Sheet:</text>
<text x="178" y="186.7">File:</text>
<text x="184.1" y="186.7">MISRC_v2.2.kicad_sch</text>
<text x="178" y="196.9">KiCad</text>
<text x="178" y="194.1">Size:</text>
<text x="184.7" y="194.1">A4</text>
<text x="185.7" y="196.9">E.D.A.</text>
<text x="193.3" y="196.9">8.0.1</text>
<text x="200" y="194.1">Date:</text>
<text x="207" y="194.1">2024-10-18</text>
<text x="263" y="194.3">Rev:</text>
<text x="263" y="196.9">Id:</text>
<text x="267.1" y="196.9">1/5</text>
<text x="269.4" y="194.3">2.2</text>
</g>
<g font-size="1.8" fill="#840000">
<text x="35" y="11.9">1</text>
<text x="85" y="11.9">2</text>
<text x="135" y="11.9">3</text>
<text x="185" y="11.9">4</text>
<text x="235" y="11.9">5</text>
<text x="285" y="11.9">6</text>
<text x="10.3" y="35.9">A</text>
<text x="285.3" y="35.9">A</text>
<text x="214.6" y="56.8">52</text>
<text x="214.6" y="59.3">53</text>
<text x="228.1" y="56.8">GND</text>
<text x="228.3" y="59.3">3V3</text>
<text x="214.6" y="61.8">71</text>
<text x="214.6" y="64.4">72</text>
<text x="228.8" y="61.8">18</text>
<text x="228.8" y="64.4">19</text>
<text x="213.9" y="69.5">GND</text>
<text x="214" y="66.9">3V3</text>
<text x="214.6" y="72">79</text>
<text x="228.8" y="69.5">17</text>
<text x="228.8" y="66.9">20</text>
<text x="228.8" y="72">31</text>
<text x="214.6" y="77.1">49</text>
<text x="214.6" y="74.5">86</text>
<text x="228.8" y="77.1">29</text>
<text x="228.8" y="74.5">30</text>
<text x="214.6" y="82.2">48</text>
<text x="214.6" y="79.6">55</text>
<text x="228.8" y="82.2">25</text>
<text x="228.8" y="79.6">26</text>
<text x="10.3" y="85.9">B</text>
<text x="214.6" y="84.7">51</text>
<text x="214.6" y="87.2">54</text>
<text x="214.6" y="89.8">56</text>
<text x="228.8" y="89.8">16</text>
<text x="228.8" y="87.2">27</text>
<text x="228.8" y="84.7">28</text>
<text x="285.3" y="85.9">B</text>
<text x="214.6" y="92.3">41</text>
<text x="214.6" y="94.9">42</text>
<text x="228.8" y="92.3">15</text>
<text x="228.8" y="94.9">77</text>
<text x="214.6" y="99.9">76</text>
<text x="214.6" y="97.4">80</text>
<text x="228.8" y="99.9">75</text>
<text x="228.8" y="97.4">85</text>
<text x="213.9" y="102.5">GND</text>
<text x="214.4" y="105">5V</text>
<text x="228.8" y="105">73</text>
<text x="228.8" y="102.5">74</text>
<text x="10.3" y="135.9">C</text>
<text x="285.3" y="135.9">C</text>
<text x="10.3" y="185.9">D</text>
<text x="285.3" y="185.9">D</text>
<text x="35" y="199.9">1</text>
<text x="85" y="199.9">2</text>
<text x="135" y="199.9">3</text>
<text x="185" y="199.9">4</text>
<text x="235" y="199.9">5</text>
<text x="285" y="199.9">6</text>
</g>
<g font-size="1.8" fill="#006464">
<text x="17.8" y="17.1">Power_supply</text>
<text x="52.7" y="17.4">VDD</text>
<text x="79.3" y="16.1">U1D</text>
<text x="99.6" y="16.1">U1C</text>
<text x="144" y="16.1">GND</text>
<text x="77.2" y="23.7">S</text>
<text x="78.8" y="18.6">4043</text>
<text x="83.8" y="23.7">Q</text>
<text x="97.5" y="23.7">S</text>
<text x="99.1" y="18.6">4043</text>
<text x="104.1" y="23.7">Q</text>
<text x="127.5" y="19.9">GND</text>
<text x="135.6" y="23.7">G2</text>
<text x="54.4" y="28.8">E</text>
<text x="59.3" y="25.2" transform="rotate(-90 59.3 25.2)">VDD</text>
<text x="64.8" y="27.5">U1E</text>
<text x="77.2" y="26.3">R</text>
<text x="97.5" y="26.3">R</text>
<text x="135.6" y="26.3">G1</text>
<text x="143.1" y="25.4" transform="rotate(-90 143.1 25.4)">GND</text>
<text x="59.3" y="34.5" transform="rotate(-90 59.3 34.5)">VSS</text>
<text x="64.8" y="30.1">4043</text>
<text x="71.6" y="30.1">GND</text>
<text x="91.9" y="30.1">GND</text>
<text x="135.6" y="33.9">A6</text>
<text x="135.6" y="31.3">A7</text>
<text x="146.3" y="31.3">Y7</text>
<text x="146.3" y="33.9">Y6</text>
<text x="135.6" y="41.5">A3</text>
<text x="135.6" y="39">A4</text>
<text x="135.6" y="36.4">A5</text>
<text x="146.3" y="36.4">Y5</text>
<text x="146.3" y="39">Y4</text>
<text x="146.3" y="41.5">Y3</text>
<text x="56.4" y="42.8">GND</text>
<text x="80" y="47.9">C2</text>
<text x="85.7" y="45.3">VDD</text>
<text x="88.9" y="47.9">C3</text>
<text x="95.3" y="47.9">C4</text>
<text x="100.3" y="47.9">C5</text>
<text x="135.6" y="46.6">A1</text>
<text x="135.6" y="44">A2</text>
<text x="146.3" y="44">Y2</text>
<text x="146.3" y="46.6">Y1</text>
<text x="53.3" y="51.7">C242</text>
<text x="61" y="51.7">C241</text>
<text x="69.9" y="51.7">C1</text>
<text x="108" y="51.7">C31</text>
<text x="135.6" y="49.1">A0</text>
<text x="143.1" y="49.8" transform="rotate(-90 143.1 49.8)">VCC</text>
<text x="146.3" y="49.1">Y0</text>
<text x="196.2" y="51.7">VDD</text>
<text x="215.6" y="52.9">Tang_nano_20k</text>
<text x="220.5" y="50.4">J203</text>
<text x="231.8" y="51.7">VDD</text>
<text x="59.7" y="56.7">1u</text>
<text x="67.3" y="56.7">1u</text>
<text x="76.2" y="56.7">1u</text>
<text x="82.6" y="56.7">1u</text>
<text x="88.9" y="56.7">1u</text>
<text x="95.3" y="56.7">1u</text>
<text x="101.6" y="56.7">1u</text>
<text x="108" y="56.7">1u</text>
<text x="135.2" y="58">VDD</text>
<text x="144.4" y="56.7">U2</text>
<text x="144.4" y="54.2">74VHC541</text>
<text x="244.3" y="56.7">GND</text>
<text x="85.6" y="61.8">GND</text>
<text x="127.5" y="63.1">GND</text>
<text x="149.5" y="60.5" transform="rotate(-90 149.5 60.5)">GND</text>
<text x="17.8" y="69.1">Input_ADC_CH1</text>
<text x="135.6" y="69.4">G1</text>
<text x="135.6" y="66.9">G2</text>
<text x="143.1" y="68.6" transform="rotate(-90 143.1 68.6)">GND</text>
<text x="189.7" y="72">GND</text>
<text x="135.6" y="77.1">A6</text>
<text x="135.6" y="74.5">A7</text>
<text x="146.3" y="74.5">Y7</text>
<text x="146.3" y="77.1">Y6</text>
<text x="25.2" y="79.6">OTR</text>
<text x="59" y="82.1">U1A</text>
<text x="135.6" y="82.1">A4</text>
<text x="135.6" y="79.6">A5</text>
<text x="146.3" y="79.6">Y5</text>
<text x="146.3" y="82.1">Y4</text>
<text x="25.2" y="84.7">CLK</text>
<text x="56.9" y="89.8">S</text>
<text x="58.4" y="84.7">4043</text>
<text x="63.5" y="89.8">Q</text>
<text x="73.6" y="85.1" transform="rotate(-90 73.6 85.1)">D1</text>
<text x="76.1" y="85.1" transform="rotate(-90 76.1 85.1)">LED</text>
<text x="80.9" y="86.4" transform="rotate(-90 80.9 86.4)">R2</text>
<text x="83.4" y="86.4" transform="rotate(-90 83.4 86.4)">100</text>
<text x="135.6" y="89.8">A1</text>
<text x="135.6" y="87.2">A2</text>
<text x="135.6" y="84.7">A3</text>
<text x="146.3" y="84.7">Y3</text>
<text x="146.3" y="87.2">Y2</text>
<text x="146.3" y="89.8">Y1</text>
<text x="21.7" y="92.3">J1</text>
<text x="56.9" y="92.3">R</text>
<text x="91" y="90.9" transform="rotate(-90 91 90.9)">GND</text>
<text x="135.6" y="92.3">A0</text>
<text x="143.1" y="93" transform="rotate(-90 143.1 93)">VCC</text>
<text x="146.3" y="92.3">Y0</text>
<text x="29.8" y="99.9">VDD</text>
<text x="144.4" y="99.9">U3</text>
<text x="144.4" y="97.4">74VHC541</text>
<text x="189.2" y="100.9">+5V</text>
<text x="19.6" y="105">GND</text>
<text x="33.5" y="105">40M</text>
<text x="34.2" y="102.5">X1</text>
<text x="58.9" y="107.5">SW1</text>
<text x="121.2" y="103.7">GND</text>
<text x="129.3" y="107.5">G2</text>
<text x="134.2" y="103.6" transform="rotate(-90 134.2 103.6)">GND</text>
<text x="148.2" y="102.2" transform="rotate(-90 148.2 102.2)">VDD</text>
<text x="193" y="106.3">C243</text>
<text x="16.5" y="108.8">SW2</text>
<text x="26.9" y="111.4">EN</text>
<text x="32.6" y="108.5" transform="rotate(-90 32.6 108.5)">V+</text>
<text x="32.7" y="111.4">OUT</text>
<text x="56.7" y="110.1">SW_Push</text>
<text x="75.8" y="112.4" transform="rotate(-90 75.8 112.4)">VDD</text>
<text x="129.3" y="110.1">G1</text>
<text x="136.8" y="109.2" transform="rotate(-90 136.8 109.2)">GND</text>
<text x="199.4" y="111.4">1u</text>
<text x="207" y="109.1">GND</text>
<text x="32.6" y="115.3" transform="rotate(-90 32.6 115.3)">GND</text>
<text x="60.2" y="117.7">U1B</text>
<text x="129.3" y="117.7">A6</text>
<text x="129.3" y="115.2">A7</text>
<text x="140" y="115.2">Y7</text>
<text x="140" y="117.7">Y6</text>
<text x="199.4" y="115.4">GND</text>
<text x="29.7" y="122.8">GND</text>
<text x="58.2" y="125.3">S</text>
<text x="59.7" y="120.2">4043</text>
<text x="64.8" y="125.3">Q</text>
<text x="73.6" y="120.6" transform="rotate(-90 73.6 120.6)">D2</text>
<text x="76.1" y="120.6" transform="rotate(-90 76.1 120.6)">LED</text>
<text x="80.9" y="121.9" transform="rotate(-90 80.9 121.9)">R3</text>
<text x="83.4" y="121.9" transform="rotate(-90 83.4 121.9)">100</text>
<text x="129.3" y="125.3">A3</text>
<text x="129.3" y="122.8">A4</text>
<text x="129.3" y="120.2">A5</text>
<text x="140" y="120.2">Y5</text>
<text x="140" y="122.8">Y4</text>
<text x="140" y="125.3">Y3</text>
<text x="17.8" y="131.4">Input_ADC_CH2</text>
<text x="23.4" y="127.9">GND</text>
<text x="47" y="130.4">R1</text>
<text x="58.2" y="127.9">R</text>
<text x="91" y="126.5" transform="rotate(-90 91 126.5)">GND</text>
<text x="129.3" y="130.4">A1</text>
<text x="129.3" y="127.9">A2</text>
<text x="140" y="127.9">Y2</text>
<text x="140" y="130.4">Y1</text>
<text x="25.2" y="136.8">CLK</text>
<text x="47" y="132.9">10k</text>
<text x="129.3" y="132.9">A0</text>
<text x="136.8" y="133.6" transform="rotate(-90 136.8 133.6)">VCC</text>
<text x="140" y="132.9">Y0</text>
<text x="25.2" y="141.8">OTR</text>
<text x="42.4" y="139.3">GND</text>
<text x="131.7" y="140.3" transform="rotate(-90 131.7 140.3)">VDD</text>
<text x="138.1" y="140.6">U4</text>
<text x="138.1" y="138">74VHC541</text>
<text x="142.7" y="154.5">GND</text>
<text x="127.5" y="158.3">GND</text>
<text x="62.2" y="163.1">Audio_ADC</text>
<text x="68.2" y="167.2">BCK1</text>
<text x="135.6" y="164.7">G1</text>
<text x="135.6" y="162.2">G2</text>
<text x="143.1" y="163.8" transform="rotate(-90 143.1 163.8)">GND</text>
<text x="67.2" y="171">LRCK1</text>
<text x="135.6" y="172.3">A6</text>
<text x="135.6" y="169.8">A7</text>
<text x="146.3" y="169.8">Y7</text>
<text x="146.3" y="172.3">Y6</text>
<text x="63.7" y="174.9">SCKI</text>
<text x="67.2" y="177.4">DOUT1</text>
<text x="135.6" y="179.9">A3</text>
<text x="135.6" y="177.4">A4</text>
<text x="135.6" y="174.9">A5</text>
<text x="146.3" y="174.9">Y5</text>
<text x="146.3" y="177.4">Y4</text>
<text x="146.3" y="179.9">Y3</text>
<text x="68.2" y="182.5">BCK2</text>
<text x="135.6" y="185">A1</text>
<text x="135.6" y="182.5">A2</text>
<text x="146.3" y="182.5">Y2</text>
<text x="146.3" y="185">Y1</text>
<text x="67.2" y="191.4">DOUT2</text>
<text x="67.2" y="186.3">LRCK2</text>
<text x="135.6" y="187.6">A0</text>
<text x="143.1" y="188.2" transform="rotate(-90 143.1 188.2)">VCC</text>
<text x="146.3" y="187.6">Y0</text>
<text x="136.5" y="196.4">VDD</text>
<text x="144.4" y="195.2">U5</text>
<text x="144.4" y="192.6">74VHC541</text>
</g>
<g font-size="1.8" fill="#a90000">
<text x="58.2" y="20.4" transform="rotate(-90 58.2 20.4)">16</text>
<text x="73.6" y="22.6">14</text>
<text x="86.9" y="22.6">1</text>
<text x="93.9" y="22.6">12</text>
<text x="106.6" y="22.6">10</text>
<text x="130.8" y="22.6">19</text>
<text x="142" y="19.1" transform="rotate(-90 142 19.1)">10</text>
<text x="51.4" y="27.7">5</text>
<text x="73.6" y="25.1">15</text>
<text x="93.9" y="25.1">11</text>
<text x="131.4" y="25.1">1</text>
<text x="131.4" y="35.3">7</text>
<text x="131.4" y="32.8">8</text>
<text x="131.4" y="30.2">9</text>
<text x="151.1" y="30.2">11</text>
<text x="151.1" y="32.8">12</text>
<text x="151.1" y="35.3">13</text>
<text x="58.2" y="37.5" transform="rotate(-90 58.2 37.5)">8</text>
<text x="131.4" y="40.4">5</text>
<text x="131.4" y="37.8">6</text>
<text x="151.1" y="37.8">14</text>
<text x="151.1" y="40.4">15</text>
<text x="131.4" y="45.5">3</text>
<text x="131.4" y="42.9">4</text>
<text x="151.1" y="42.9">16</text>
<text x="151.1" y="45.5">17</text>
<text x="131.4" y="48">2</text>
<text x="151.1" y="48">18</text>
<text x="142" y="54.7" transform="rotate(-90 142 54.7)">20</text>
<text x="210.1" y="55.6">21</text>
<text x="210.1" y="58.2">22</text>
<text x="233" y="58.2">19</text>
<text x="233" y="55.6">20</text>
<text x="130.8" y="65.8">19</text>
<text x="142" y="62.3" transform="rotate(-90 142 62.3)">10</text>
<text x="210.1" y="60.7">23</text>
<text x="210.1" y="63.2">24</text>
<text x="210.1" y="65.8">25</text>
<text x="233" y="65.8">16</text>
<text x="233" y="63.2">17</text>
<text x="233" y="60.7">18</text>
<text x="131.4" y="68.3">1</text>
<text x="210.1" y="68.3">26</text>
<text x="210.1" y="70.9">27</text>
<text x="233" y="70.9">14</text>
<text x="233" y="68.3">15</text>
<text x="131.4" y="75.9">8</text>
<text x="131.4" y="73.4">9</text>
<text x="151.1" y="73.4">11</text>
<text x="151.1" y="75.9">12</text>
<text x="210.1" y="73.4">28</text>
<text x="210.1" y="75.9">29</text>
<text x="233" y="75.9">12</text>
<text x="233" y="73.4">13</text>
<text x="131.4" y="83.6">5</text>
<text x="131.4" y="81">6</text>
<text x="131.4" y="78.5">7</text>
<text x="151.1" y="78.5">13</text>
<text x="151.1" y="81">14</text>
<text x="151.1" y="83.6">15</text>
<text x="210.1" y="78.5">30</text>
<text x="210.1" y="81">31</text>
<text x="210.1" y="83.6">32</text>
<text x="233" y="81">10</text>
<text x="233" y="78.5">11</text>
<text x="233.6" y="83.6">9</text>
<text x="53.9" y="88.6">4</text>
<text x="66.6" y="88.6">2</text>
<text x="131.4" y="88.6">3</text>
<text x="131.4" y="86.1">4</text>
<text x="151.1" y="86.1">16</text>
<text x="151.1" y="88.6">17</text>
<text x="210.1" y="86.1">33</text>
<text x="210.1" y="88.6">34</text>
<text x="233.6" y="88.6">7</text>
<text x="233.6" y="86.1">8</text>
<text x="23.9" y="95">1</text>
<text x="53.9" y="91.2">3</text>
<text x="131.4" y="91.2">2</text>
<text x="151.1" y="91.2">18</text>
<text x="210.1" y="91.2">35</text>
<text x="210.1" y="93.7">36</text>
<text x="233.6" y="93.7">5</text>
<text x="233.6" y="91.2">6</text>
<text x="21.3" y="99.1" transform="rotate(-90 21.3 99.1)">2</text>
<text x="142" y="97.8" transform="rotate(-90 142 97.8)">20</text>
<text x="210.1" y="96.3">37</text>
<text x="210.1" y="98.8">38</text>
<text x="210.1" y="101.3">39</text>
<text x="233.6" y="101.3">2</text>
<text x="233.6" y="98.8">3</text>
<text x="233.6" y="96.3">4</text>
<text x="31.5" y="104.8" transform="rotate(-90 31.5 104.8)">4</text>
<text x="124.4" y="106.4">19</text>
<text x="135.6" y="102.9" transform="rotate(-90 135.6 102.9)">10</text>
<text x="210.1" y="103.9">40</text>
<text x="233.6" y="103.9">1</text>
<text x="21.3" y="113.7" transform="rotate(-90 21.3 113.7)">2</text>
<text x="24.7" y="110.2">1</text>
<text x="37.4" y="110.2">3</text>
<text x="125" y="109">1</text>
<text x="31.5" y="117.5" transform="rotate(-90 31.5 117.5)">2</text>
<text x="125" y="119.1">7</text>
<text x="125" y="116.6">8</text>
<text x="125" y="114">9</text>
<text x="144.7" y="114">11</text>
<text x="144.7" y="116.6">12</text>
<text x="144.7" y="119.1">13</text>
<text x="21.3" y="123.9" transform="rotate(-90 21.3 123.9)">1</text>
<text x="55.2" y="124.2">6</text>
<text x="67.9" y="124.2">9</text>
<text x="125" y="124.2">5</text>
<text x="125" y="121.7">6</text>
<text x="144.7" y="121.7">14</text>
<text x="144.7" y="124.2">15</text>
<text x="55.2" y="126.7">7</text>
<text x="125" y="131.8">2</text>
<text x="125" y="129.3">3</text>
<text x="125" y="126.7">4</text>
<text x="144.7" y="126.7">16</text>
<text x="144.7" y="129.3">17</text>
<text x="144.7" y="131.8">18</text>
<text x="135.6" y="138.5" transform="rotate(-90 135.6 138.5)">20</text>
<text x="130.8" y="161">19</text>
<text x="142" y="157.5" transform="rotate(-90 142 157.5)">10</text>
<text x="131.4" y="163.6">1</text>
<text x="131.4" y="173.7">7</text>
<text x="131.4" y="171.2">8</text>
<text x="131.4" y="168.7">9</text>
<text x="151.1" y="168.7">11</text>
<text x="151.1" y="171.2">12</text>
<text x="151.1" y="173.7">13</text>
<text x="131.4" y="178.8">5</text>
<text x="131.4" y="176.3">6</text>
<text x="151.1" y="176.3">14</text>
<text x="151.1" y="178.8">15</text>
<text x="131.4" y="183.9">3</text>
<text x="131.4" y="181.4">4</text>
<text x="151.1" y="181.4">16</text>
<text x="151.1" y="183.9">17</text>
<text x="131.4" y="186.4">2</text>
<text x="151.1" y="186.4">18</text>
<text x="142" y="193.1" transform="rotate(-90 142 193.1)">20</text>
</g>
<g font-size="1.8" fill="#0f0f0f">
<text x="129.5" y="30.1">DA0</text>
<text x="129.5" y="32.7">DA1</text>
<text x="129.5" y="35.2">DA2</text>
<text x="156.2" y="32.7">D_A1</text>
<text x="156.2" y="35.2">D_A2</text>
<text x="156.2" y="30.1">D_A0</text>
<text x="129.5" y="40.3">DA4</text>
<text x="129.5" y="37.8">DA3</text>
<text x="156.2" y="37.8">D_A3</text>
<text x="156.2" y="40.3">D_A4</text>
<text x="129.5" y="47.9">DA7</text>
<text x="129.5" y="45.4">DA6</text>
<text x="129.5" y="42.8">DA5</text>
<text x="156.2" y="42.8">D_A5</text>
<text x="156.2" y="47.9">D_A7</text>
<text x="156.2" y="45.4">D_A6</text>
<text x="200.7" y="55.5">D_B3</text>
<text x="200.7" y="58.1">D_B2</text>
<text x="200.7" y="60.6">D_B1</text>
<text x="200.7" y="63.2">D_B0</text>
<text x="240" y="60.6">D_B11</text>
<text x="240" y="63.2">D_B10</text>
<text x="240" y="65.7">D_B9</text>
<text x="198.1" y="70.8">AUX_DOUT2</text>
<text x="240" y="70.8">D_B7</text>
<text x="240" y="68.2">D_B8</text>
<text x="129.5" y="75.9">DA9</text>
<text x="129.5" y="73.3">DA8</text>
<text x="156.2" y="73.3">D_A8</text>
<text x="156.2" y="75.9">D_A9</text>
<text x="198.1" y="75.9">AUX_LRCK2</text>
<text x="198.1" y="73.3">AUX_BCK2</text>
<text x="240" y="73.3">D_B6</text>
<text x="240" y="75.9">D_B5</text>
<text x="54.6" y="78.4">OTRA</text>
<text x="129.5" y="78.4">DA10</text>
<text x="129.5" y="80.9">DA11</text>
<text x="156.2" y="80.9">D_A11</text>
<text x="156.2" y="78.4">D_A10</text>
<text x="156.2" y="83.5">OTR_A</text>
<text x="198.1" y="80.9">AUX_BCK1</text>
<text x="198.1" y="78.4">AUX_LRCK1</text>
<text x="198.1" y="83.5">AUX_DOUT1</text>
<text x="240" y="80.9">D_A7</text>
<text x="240" y="78.4">D_B4</text>
<text x="240" y="83.5">D_A6</text>
<text x="156.2" y="86">OTR_B</text>
<text x="156.2" y="88.6">AUX_DOUT1</text>
<text x="200.7" y="88.6">OTR_A</text>
<text x="200.7" y="86">OTR_B</text>
<text x="240" y="86">D_A5</text>
<text x="240" y="88.6">D_A4</text>
<text x="156.2" y="91.1">AUX_BCK1</text>
<text x="200.7" y="91.1">D_A11</text>
<text x="200.7" y="93.6">D_A10</text>
<text x="238" y="93.6">CLK_40</text>
<text x="45.7" y="101.3">CLK_40</text>
<text x="200.7" y="96.2">D_A9</text>
<text x="200.7" y="98.7">D_A8</text>
<text x="240" y="98.7">D_A2</text>
<text x="240" y="101.3">D_A1</text>
<text x="240" y="96.2">D_A3</text>
<text x="240" y="103.8">D_A0</text>
<text x="149.9" y="114">AUX_LRCK1</text>
<text x="149.9" y="119">AUX_BCK2</text>
<text x="149.9" y="116.5">AUX_LRCK2</text>
<text x="123.2" y="124.1">DB0</text>
<text x="149.9" y="121.6">AUX_DOUT2</text>
<text x="149.9" y="124.1">D_B0</text>
<text x="123.2" y="126.7">DB1</text>
<text x="123.2" y="129.2">DB2</text>
<text x="123.2" y="131.7">DB3</text>
<text x="149.9" y="131.7">D_B3</text>
<text x="149.9" y="129.2">D_B2</text>
<text x="149.9" y="126.7">D_B1</text>
<text x="66" y="140.6">OTRB</text>
<text x="129.5" y="168.6">DB4</text>
<text x="129.5" y="171.1">DB5</text>
<text x="129.5" y="173.6">DB6</text>
<text x="156.2" y="173.6">D_B6</text>
<text x="156.2" y="171.1">D_B5</text>
<text x="156.2" y="168.6">D_B4</text>
<text x="129.5" y="176.2">DB7</text>
<text x="129.5" y="178.7">DB8</text>
<text x="156.2" y="176.2">D_B7</text>
<text x="156.2" y="178.7">D_B8</text>
<text x="129.5" y="181.3">DB9</text>
<text x="129.5" y="183.8">DB10</text>
<text x="156.2" y="183.8">D_B10</text>
<text x="156.2" y="181.3">D_B9</text>
<text x="129.5" y="186.3">DB11</text>
<text x="156.2" y="186.3">D_B11</text>
</g>
<g font-size="1.8" fill="#725600">
<text x="17.8" y="37.9">File:</text>
<text x="23" y="37.9">power_supply.kicad_sch</text>
<text x="17.8" y="89.9">File:</text>
<text x="23" y="89.9">input_adc.kicad_sch</text>
<text x="17.8" y="152.2">File:</text>
<text x="23" y="152.2">input_adc.kicad_sch</text>
<text x="62.2" y="195.4">File:</text>
<text x="67.5" y="195.4">audio_adc.kicad_sch</text>
</g>
<g font-size="1.8" fill="#000084">
<text x="21" y="74.5">D[0..11]</text>
<text x="67.3" y="73.3">DA[0..11]</text>
<text x="21" y="146.9">D[0..11]</text>
<text x="63.5" y="145.7">DB[0..11]</text>
</g>
<g font-size="1.8" fill="#989898">
<text x="30.5" y="163.4">H1</text>
<text x="30.5" y="166">MountingHole</text>
<text x="30.5" y="169.8">H2</text>
<text x="30.5" y="172.3">MountingHole</text>
<text x="30.5" y="176.1">H3</text>
<text x="30.5" y="178.7">MountingHole</text>
<text x="30.5" y="182.5">H4</text>
<text x="30.5" y="185">MountingHole</text>
</g>
</svg>
